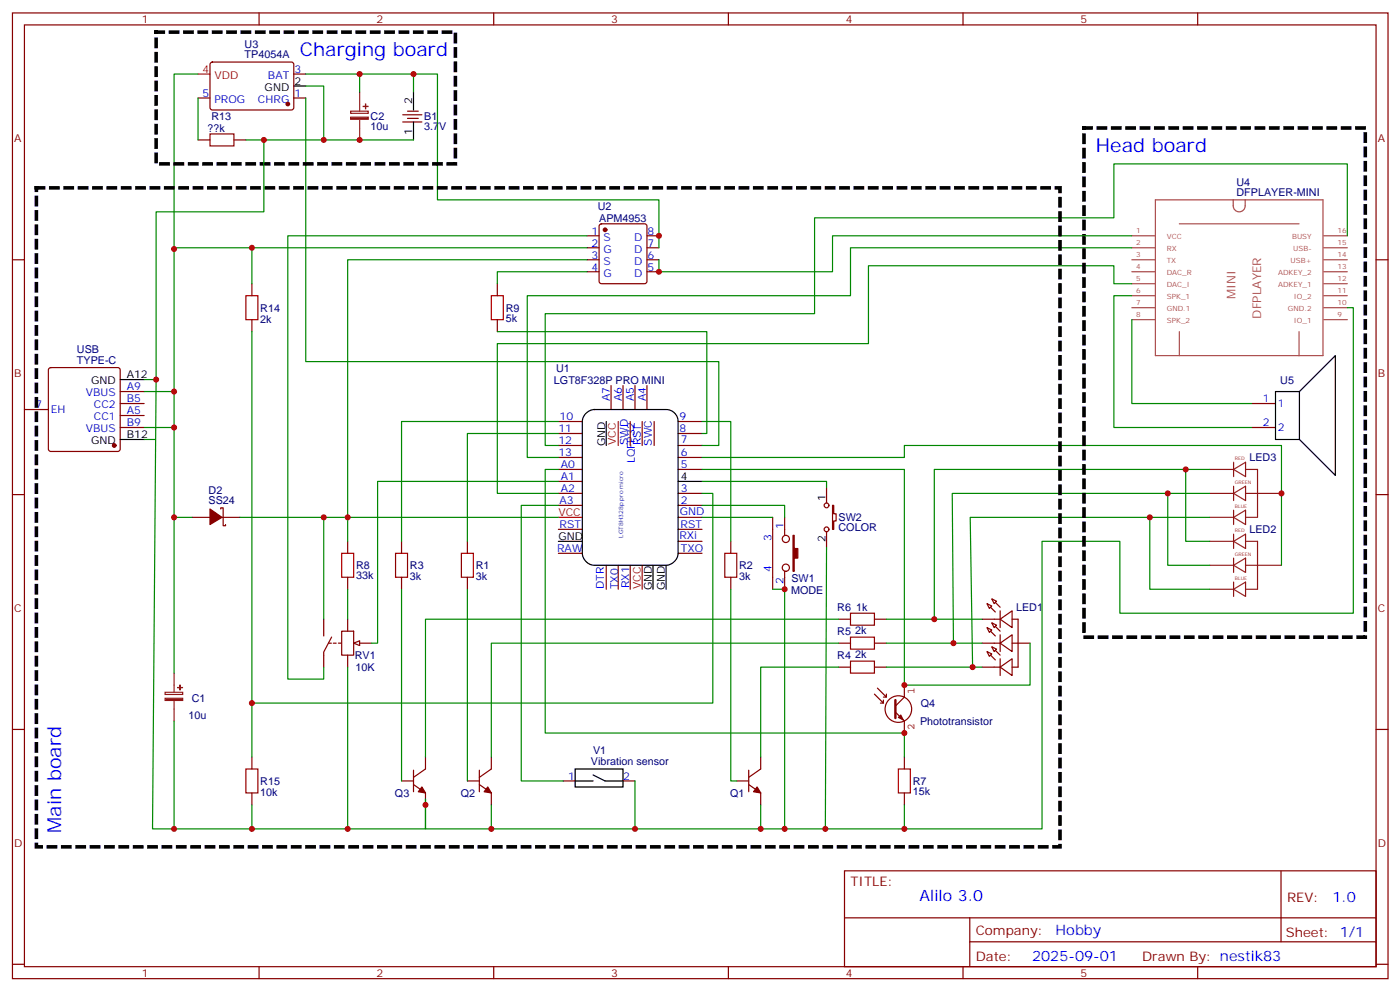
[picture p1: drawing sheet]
<svg xmlns="http://www.w3.org/2000/svg" width="413mm" height="292mm" viewBox="0 0 413 292" stroke-linecap="round" stroke-linejoin="round" font-family="sans-serif">
<g fill="none" stroke="#870000" stroke-width=".35">
<path d="M3.7 3.8h405.3v284.3h-405.3zM7.2 7.3h398.3v277.3h-398.3zM76.3 3.8v3.5M145.5 3.8v3.5M214.6 3.8v3.5M283.8 3.8v3.5M352.9 3.8v3.5M3.7 76.5h3.5M173 76.5h3.5M173 69.4h3.5M173 73h3.5M176.8 66.1l.4-.2h12.7l.5 .2 .2 .5v16.2l-.2 .5-.5 .2h-12.7l-.5-.2-.2-.5v-16.2z"/>
<path d="M190.6 76.5h3.6M190.6 69.4h3.6M190.6 73h3.6M405.5 76.5h3.5M173 80h3.5M190.6 80h3.6M180.1 113.5v7.1M183.6 113.5v7.1M187.1 113.5v7.1M190.6 113.5v7.1M164.5 124.1h7.1M164.5 127.6h7.1"/>
<path d="M164.5 138.2h7.1M164.5 134.7h7.1M164.5 131.2h7.1M185.7 124.1v7.1M189.2 124.1v7.1M192.8 124.1v7.1M199.8 124.1h7.1M199.8 127.6h7.1M199.8 138.2h7.1M199.8 134.7h7.1M199.8 131.2h7.1M3.7 145.6h3.5"/>
<path d="M164.5 155.9h7.1M164.5 148.8h7.1M164.5 145.3h7.1M164.5 141.7h7.1M199.8 159.4h7.1M199.8 155.9h7.1M199.8 152.3h7.1M199.8 148.8h7.1M199.8 145.3h7.1M405.5 145.6h3.5M164.5 162.9h7.1M178.6 166.4v7.1"/>
<path d="M182.2 166.4v7.1M185.7 166.4v7.1M199.8 162.9h7.1M290.8 177.7l1.4 .7-.7 .7zM292.2 176.3l1.5 .7-.8 .7zM294.7 179.8v5M100.7 185.8h3.5v7.1h-3.5zM102.4 182.3v3.5M102.4 192.9v3.5M106 189.4h3.5M289.4 182.3h5.3M289.4 189.4h5.3"/>
<path d="M289.4 196.4h5.3M290.8 184.8l1.4 .7-.7 .7zM290.8 191.8l1.4 .7-.7 .8zM292.2 183.4l1.5 .7-.8 .7zM292.2 190.4l1.5 .7-.8 .7zM294.7 182.3l3.5-2.5v5zM294.7 189.4l3.5-2.5v4.9zM294.7 196.4l3.5-2.4v4.9zM294.7 186.9v4.9M294.7 194v4.9M298.2 182.3h1.8v14.1h-1.8M298.2 189.4h5.3"/>
<path d="M3.7 214.8h3.5M405.5 214.8h3.5M248.8 256.4h156.7v28.2h-156.7zM377.5 256.4v20.9M248.9 270.2h156.5M285.8 277.3h119.6M285.8 270.2v14.2M3.7 283.9h3.5M76.3 284.6v3.5M145.5 284.6v3.5M214.6 284.6v3.5M283.8 284.6v3.5"/>
<path d="M352.9 284.6v3.5M405.5 283.9h3.5"/>
</g>
<path d="M182.2 124.1v7.1M164.5 152.3h7.1M189.2 166.4v7.1" fill="none" stroke="#f00" stroke-width=".35"/>
<path d="M172.8 121.6a3.6 3.6 0 0 1 2.3-1h21.2a3.5 3.5 0 0 1 3.5 3.5v38.8a3.8 3.8 0 0 1-3.5 3.5h-21.2a3.8 3.8 0 0 1-3.5-3.5v-38.8a3.5 3.5 0 0 1 1.2-2.5zM178.6 124.1v7.1M164.5 159.4h7.1M199.8 141.7h7.1M192.4 166.4v7.1M196.3 166.4v7.1" fill="none" stroke="#000" stroke-width=".35"/>
<g fill="none" stroke="#8c2424" stroke-width=".35">
<path d="M356.4 138.2h7.1M363.5 138.2l3.5-2.1v4.2zM363.5 136.1v4.2M367 138.2h3.6v14.1h-3.6M356.4 145.3h7.1M356.4 152.3h7.1M356.4 159.4h7.1M363.5 145.3l3.5-2.1v4.2zM363.5 152.3l3.5-2.1v4.2zM363.5 159.4l3.5-2.1v4.2zM363.5 143.2v4.2M363.5 150.2v4.2"/>
<path d="M363.5 157.3v4.2M367 145.3h10.6M367 159.4h3.6v14.1h-3.6M356.4 166.4h7.1M356.4 173.5h7.1M363.5 166.4l3.5-2.1v4.3zM363.5 173.5l3.5-2.1v4.2zM363.5 164.3v4.3M363.5 171.4v4.2M367 166.4h10.6"/>
</g>
<g fill="#870000" stroke="#870000" stroke-width=".35">
<path d="M293.3 177.4l1.4 1.4z"/>
<path d="M291.9 178.8l1.4 1.4z"/>
<path d="M291.9 185.8l1.4 1.5z"/>
<path d="M293.3 184.4l1.4 1.4z"/>
<path d="M291.9 192.9l1.4 1.4z"/>
<path d="M293.3 191.5l1.4 1.4z"/>
<circle cx="178.3" cy="67.7" r=".53"/>
</g>
<g fill="none" stroke="#a64a4a" stroke-width=".35">
<path d="M340.5 58.8h49.3v45.9h-49.3zM363.4 58.8a3.2 3.2 0 0 0 .5 3.1 1.76 1.76 0 0 0 1.9 .3 1.76 1.76 0 0 0 1.1-1.6v-1.8M333.5 69.4h7M333.5 73h7M333.5 76.5h7M347.5 65.9h35.3M390.1 69.4h6.9M390.1 73h6.9M390.1 76.5h6.9M333.5 80h7M333.5 83.5h7M333.5 87.1h7"/>
<path d="M333.5 90.6h7M333.5 94.1h7M347.5 97.6v7.1M382.8 97.6v7.1M390.1 80h6.9M390.1 83.5h6.9M390.1 87.1h6.9M390.1 90.6h6.9M390.1 94.1h6.9"/>
</g>
<path d="M265.4 210.5l.7 1.4-1.4-.7z" fill="#850000" stroke="#850000" stroke-width=".35"/>
<path d="M257.7 204.4l2.6 2.6v-.9M258.6 202.6l2.6 2.6v-.8M259.4 207h.9M260.3 205.2h.9M263.8 209.7l2.7 2.6v3.5M266.5 201.7v3.5l-2.7 2.7M268.6 208.8a3.9 3.9 0 0 0-5.6-3.6 3.9 3.9 0 0 0-.7 6.6 3.9 3.9 0 0 0 6.2-2.1l.1-.8" fill="none" stroke="#850000" stroke-width=".35"/>
<path d="M263.8 206.1v5.3" fill="none" stroke="#850000" stroke-width=".71"/>
<path d="M104.2 189.4l1.8-.7v1.4z" fill="#f0f0f0" stroke="#870000" stroke-width=".35"/>
<g fill="none" stroke="#870000" stroke-width=".35">
<path d="M62.1 18.5l.5-.2h23.5l.5 .7-.1 13-.6 .4-23.6-.1-.4-.6v-12.7zM58.3 28.9h3.6M86.6 28.9h3.5M86.6 21.8h3.5M118.7 35.9h5.6M118.7 33.8h5.6M120.1 34.9h3.2M120.1 32.7h3.2M58.3 41.2h3.6M68.9 41.2h3.6M74.2 83.5v3.6M74.2 94.1v3.5"/>
<path d="M146.5 83.5v3.6M146.5 94.1v3.5M14.5 108.4l.5-.2h19.7l.5 .2 .2 .5v23.3l-.2 .5-.5 .2h-19.7l-.5-.2-.2-.5v-23.3zM35.4 118.8h7.1M35.4 115.3h7.1M368.8 118.8h7M7.2 120.6h7.1M35.4 125.9h7.1M35.4 122.3h7.1M368.8 125.9h7M56.6 152.3h5.3M65.1 149.9v-.4h.7v5.3h.7v-.4"/>
<path d="M65.4 152.3h5.3M102.4 159.4v3.5M118.3 159.4v3.5M137.7 159.4v3.5M215.3 159.4v3.5M227.7 152.3v21.2M231.2 152.3v5.3M243.6 143.5v4.6M243.6 156.6v4.5M245.3 148.8h.4v2.5h.7v2.1h-.7v2.5h-.4zM102.4 170v3.5M118.3 170v3.5"/>
<path d="M137.7 170v3.5M215.3 170v3.5M231.2 168.2v5.3M95.4 182.3v5M96.8 189.4h.8M97.7 187.6l-2.3 4.4v4.4M98.2 189.4h.9M99.7 189.4h.9M247.1 196.4h3.5M247.1 189.4h3.5M247.1 182.3h3.5M257.7 196.4h3.5"/>
<path d="M257.7 189.4h3.5M257.7 182.3h3.5M74.2 222.9v3.5M74.2 233.5v3.5M118.3 229.9h3.5M121.8 226.8v6.3M121.8 231l3.6 2.5v3.5M125.4 222.9v3.5l-3.6 2.5M137.7 229.9h3.6M141.3 226.8v6.3M141.3 231l3.5 2.5v3.5M144.8 222.9v3.5l-3.5 2.5"/>
<path d="M165.9 229.9h3.6M183.6 229.9h3.5M217.1 229.9h3.5M220.6 226.8v6.3M220.6 231l3.6 2.5v3.5M224.2 222.9v3.5l-3.6 2.5M266.5 222.9v3.5M266.5 233.5v3.5"/>
<circle cx="231.6" cy="158.7" r="1.06"/>
<circle cx="243.6" cy="155.9" r=".71"/>
<circle cx="243.6" cy="148.8" r=".71"/>
<circle cx="231.6" cy="167.1" r="1.06"/>
</g>
<path d="M61.9 39.4h7v3.6h-7zM72.5 87.1h3.5v7h-3.5zM144.8 87.1h3.5v7h-3.5zM100.7 162.9h3.5v7.1h-3.5zM116.6 162.9h3.5v7.1h-3.5zM136 162.9h3.5v7.1h-3.5zM213.6 162.9h3.5v7.1h-3.5zM250.6 194.7h7.1v3.5h-7.1zM250.6 187.6h7.1v3.5h-7.1zM250.6 180.6h7.1v3.5h-7.1zM72.5 226.4h3.5v7.1h-3.5zM264.7 226.4h3.6v7.1h-3.6z" fill="none" stroke="#a10000" stroke-width=".35"/>
<g fill="#870000" stroke="#870000" stroke-width=".35">
<path d="M223.1 231.7l1.1 1.8-2.2-.4z"/>
<path d="M143.7 231.7l1.1 1.8-2.1-.4z"/>
<path d="M124.3 231.7l1.1 1.8-2.1-.4z"/>
<path d="M233.7 157.6h.3v3.9h1.1v2.8h-1.1v3.9h-.3z"/>
<path d="M61.9 149.9l3.5 2.4-3.5 2.1z"/>
<circle cx="84.8" cy="30.6" r=".53"/>
<circle cx="33.7" cy="131.2" r=".53"/>
</g>
<g fill="none" stroke="#008700" stroke-width=".35">
<path d="M58.3 21.8h-7v93.5M58.3 28.9v12.3M90.1 28.9v77.6h121.7v24.7h-4.9M90.1 21.8h38.8v37h65.3v14.2M90.1 25.3h5.3v15.9h-22.9M106 21.8v5.3M121.8 21.8v5.3M77.8 41.2v21.2h-31.8v49.4M95.4 41.2h26.4M74.2 73v10.5M173 73h-121.7v.3M173 76.5h-70.6v82.9"/>
<path d="M173 69.4h-88.2v130.6h10.6v-3.6M333.5 73h-82.9v14.1h-95.2v47.6h9.1M333.5 69.4h-88.2v10.6h-51.1v-3.5M397 69.4v-21.1h-68.8v15.8h-88.2v28.3h-79.3v38.8h3.8M74.2 97.6v125.3M146.5 97.6h61.8v30h-1.4M173 80h-26.5v3.5M333.5 83.5h-5.3v-5.3h-72.3v23h-109.4v44.1h18M333.5 94.1v24.7h35.3M333.5 87.1h-5.3v38.8h40.6M397 90.6h1.8v90h-68.8v-21.2h-22.9v84.7h-82.9M42.5 115.3h8.8v10.6h-8.8"/>
<path d="M42.5 111.8h3.5l-1.1 132.3h57.5M42.5 129.4h3.1M51.3 125.9v26.4h5.3M164.5 124.1h-46.2v35.3M164.5 127.6h-26.8v31.8M164.5 138.2h-3.8v77.6h105.8v7.1M206.9 124.1h8.4v35.3M206.9 134.7h59.6v-3.5h111.1v35.2M206.9 138.2h59.6v63.5h37v-12.3M349.4 138.2v21.2h7M356.4 138.2h-81.1v44.1h14.1M51.3 152.3v45.9"/>
<path d="M70.7 152.3h93.8M95.4 152.3v30M164.5 148.8h-10.9v81.1h12.3M164.5 141.7h-53.2v47.7h-1.8M206.9 148.8h24.3v3.5M206.9 141.7h36.7v1.8M206.9 145.3h3.1v61.7h-135.8M206.9 152.3h20.8M338.8 152.3v21.2h17.6M344.1 145.3v21.1h12.3M356.4 145.3h-75.8l.4 44.1M356.4 152.3h-70.5l.7 44.1"/>
<path d="M102.4 173.5v8.8M118.3 173.5v56.4M137.7 173.5v56.4M215.3 173.5v56.4h1.8M227.7 173.5h3.5v70.6M243.6 161.1l-.4 83M102.4 196.4v47.7h23v-8.9M247.1 196.4h-22.9v26.5M247.1 189.4h-102.3v33.5M247.1 182.3h-121.7v40.6M261.2 182.3h14.1M261.2 196.4h28.2"/>
<path d="M261.2 189.4h28.2M51.3 212.3v31.8M74.2 237v7.1M125.4 237v7.1h19.4v-7.1M187.1 229.9v14.2M224.2 237v7.1h-79.4M266.5 237v7.1"/>
</g>
<path d="M86.6 25.3h3.5M121.8 27.1v5.3M121.8 35.9v5.3M35.4 111.8h7.1M375.8 115.3h7.1v14.1h-7.1zM382.9 115.3l10.6-10.6v35.3l-10.6-10.6M35.4 129.4h7.1M169.5 226.4h14.1v5.3h-14.1zM169.5 229.9h5.3M174.8 228.2l3.5 1.7h5.3" fill="none" stroke="#000" stroke-width=".35"/>
<path d="M58.3 21.8h3.6" fill="none" stroke="#f00" stroke-width=".35"/>
<path d="M103.3 32.7h5.2v.7h-5.2zM106 27.1v5.6M106 35.2v6M51.3 198.2v5.6M48.6 203.8h5.2v.7h-5.2zM51.3 206.3v6" fill="none" stroke="#8c2424" stroke-width=".35"/>
<g fill="#8c2424" stroke="#8c2424" stroke-width=".35">
<path d="M48.6 205.6h5.2v.6h-5.2z"/>
<path d="M52.4 202.4l1.4 .1z"/>
<path d="M53 201.7l.1 1.4z"/>
<path d="M103.3 34.5h5.2v.6h-5.2z"/>
<path d="M107 31.3l1.4 .1z"/>
<path d="M107.7 30.6v1.4z"/>
</g>
<path d="M46 9.5h88.2v38.8h-88.2zM319.4 37.7h82.9v149.9h-82.9zM10.7 55.3h301.6v194h-301.6z" fill="none" stroke="#000" stroke-width="1.1" stroke-dasharray="2.1 2.1"/>
<g fill="#c00">
<circle cx="144.8" cy="244.1" r=".88"/>
<circle cx="377.6" cy="145.3" r=".88"/>
<circle cx="243.2" cy="244.1" r=".88"/>
<circle cx="125.4" cy="237" r=".88"/>
<circle cx="187.1" cy="244.1" r=".88"/>
<circle cx="102.4" cy="244.1" r=".88"/>
<circle cx="349.4" cy="138.2" r=".88"/>
<circle cx="344.1" cy="145.3" r=".88"/>
<circle cx="338.8" cy="152.3" r=".88"/>
<circle cx="51.3" cy="125.9" r=".88"/>
<circle cx="51.3" cy="152.3" r=".88"/>
<circle cx="51.3" cy="244.1" r=".88"/>
<circle cx="194.2" cy="80" r=".88"/>
<circle cx="51.3" cy="115.3" r=".88"/>
<circle cx="194.2" cy="69.4" r=".88"/>
<circle cx="51.3" cy="73.3" r=".88"/>
<circle cx="102.4" cy="152.3" r=".88"/>
<circle cx="95.4" cy="152.3" r=".88"/>
<circle cx="224.2" cy="244.1" r=".88"/>
<circle cx="231.2" cy="244.1" r=".88"/>
<circle cx="231.2" cy="173.5" r=".88"/>
<circle cx="46" cy="111.8" r=".88"/>
<circle cx="77.8" cy="41.2" r=".88"/>
<circle cx="286.6" cy="196.4" r=".88"/>
<circle cx="281" cy="189.4" r=".88"/>
<circle cx="275.3" cy="182.3" r=".88"/>
<circle cx="266.5" cy="215.8" r=".88"/>
<circle cx="266.5" cy="201.7" r=".88"/>
<circle cx="95.4" cy="41.2" r=".88"/>
<circle cx="106" cy="41.2" r=".88"/>
<circle cx="106" cy="21.8" r=".88"/>
<circle cx="121.8" cy="21.8" r=".88"/>
<circle cx="266.5" cy="244.1" r=".88"/>
<circle cx="74.2" cy="244.1" r=".88"/>
<circle cx="74.2" cy="207" r=".88"/>
<circle cx="74.2" cy="73" r=".88"/>
</g>
<g font-size="5.6" fill="#00f">
<text x="88.3" y="16.5">Charging board</text>
<text x="322.9" y="44.7">Head board</text>
<text x="18" y="245.3" transform="rotate(-90 18 245.3)">Main board</text>
</g>
<text font-size="4.6" fill="#00f" x="270.9" y="265.4">Alilo 3.0</text>
<g font-size="4.2" fill="#00f">
<text x="392.6" y="265.7">1.0</text>
<text x="311" y="275.2">Hobby</text>
<text x="304.1" y="283">2025-09-01</text>
</g>
<g font-size="3.9" fill="#800">
<text x="250.6" y="261">TITLE:</text>
<text x="379.2" y="265.7">REV:</text>
<text x="287.5" y="275.2">Company:</text>
<text x="378.9" y="275.8">Sheet: 1/1</text>
<text x="287.5" y="282.9">Date:</text>
<text x="336.6" y="282.9">Drawn By: nestik83</text>
</g>
<g font-size="3.5" fill="#a54b4b">
<text x="364.1" y="88.1" transform="rotate(-90 364.1 88.1)">MINI</text>
<text x="371.6" y="93.8" transform="rotate(-90 371.6 93.8)">DFPLAYER</text>
</g>
<g font-size="3.2" fill="#800">
<text x="41.8" y="6.8">1</text>
<text x="110.9" y="6.8">2</text>
<text x="180.1" y="6.8">3</text>
<text x="249.2" y="6.8">4</text>
<text x="318.3" y="6.8">5</text>
<text x="4.2" y="41.9">A</text>
<text x="406" y="41.9">A</text>
<text x="4.2" y="111.1">B</text>
<text x="406" y="111.1">B</text>
<text x="4.2" y="180.2">C</text>
<text x="406" y="180.2">C</text>
<text x="4.2" y="249.3">D</text>
<text x="406" y="249.3">D</text>
<text x="41.8" y="287.6">1</text>
<text x="110.9" y="287.6">2</text>
<text x="180.1" y="287.6">3</text>
<text x="249.2" y="287.6">4</text>
<text x="318.3" y="287.6">5</text>
</g>
<g font-size="3.2" fill="#000080">
<text x="72.1" y="17.2">TP4054A</text>
<text x="72.1" y="14.3">U3</text>
<text x="62.3" y="35.5">R13</text>
<text x="109.2" y="35.3">C2</text>
<text x="125" y="35.3">B1</text>
<text x="61.2" y="39">??k</text>
<text x="109.2" y="38.3">10u</text>
<text x="125" y="38.3">3.7V</text>
<text x="364.3" y="57.8">DFPLAYER-MINI</text>
<text x="364.3" y="54.8">U4</text>
<text x="176.2" y="61.8">U2</text>
<text x="176.6" y="65.3">APM4953</text>
<text x="76.7" y="95">2k</text>
<text x="76.7" y="91.9">R14</text>
<text x="149" y="95">5k</text>
<text x="149" y="91.7">R9</text>
<text x="22.7" y="107.2">TYPE-C</text>
<text x="22.7" y="104.1">USB</text>
<text x="163.2" y="112.9">LGT8F328P PRO MINI</text>
<text x="163.8" y="109.4">U1</text>
<text x="377.2" y="112.9">U5</text>
<text x="368.2" y="135.9">LED3</text>
<text x="61.5" y="148.4">SS24</text>
<text x="61.5" y="145.3">D2</text>
<text x="247.1" y="153.5">SW2</text>
<text x="247.1" y="156.4">COLOR</text>
<text x="368.2" y="157">LED2</text>
<text x="104.9" y="167.6">R8</text>
<text x="120.8" y="167.5">R3</text>
<text x="140.2" y="167.5">R1</text>
<text x="217.8" y="167.5">R2</text>
<text x="104.9" y="170.6">33k</text>
<text x="120.8" y="170.7">3k</text>
<text x="140.2" y="170.7">3k</text>
<text x="217.8" y="170.7">3k</text>
<text x="233.2" y="171.3">SW1</text>
<text x="233.1" y="174.8">MODE</text>
<text x="246.7" y="180">R6</text>
<text x="252.3" y="180">1k</text>
<text x="299.4" y="180">LED1</text>
<text x="246.7" y="187">R5</text>
<text x="252" y="186.5">2k</text>
<text x="104.6" y="194.1">RV1</text>
<text x="104.7" y="197.6">10K</text>
<text x="246.7" y="194.1">R4</text>
<text x="252" y="193.6">2k</text>
<text x="56.5" y="206.6">C1</text>
<text x="271.3" y="208.2">Q4</text>
<text x="55.5" y="211.8">10u</text>
<text x="271.1" y="213.5">Phototransistor</text>
<text x="174.1" y="225.3">Vibration sensor</text>
<text x="174.8" y="222.1">V1</text>
<text x="76.7" y="231.2">R15</text>
<text x="269" y="231.1">R7</text>
<text x="76.7" y="234.4">10k</text>
<text x="116.4" y="234.8">Q3</text>
<text x="135.8" y="234.8">Q2</text>
<text x="215.2" y="234.8">Q1</text>
<text x="269" y="234.1">15k</text>
</g>
<g font-size="3.2" fill="#f00">
<text x="59.7" y="21.4">4</text>
<text x="63.2" y="23.2">VDD</text>
<text x="181.5" y="131.1" transform="rotate(-90 181.5 131.1)">VCC</text>
<text x="164.5" y="152">VCC</text>
<text x="188.9" y="173.5" transform="rotate(-90 188.9 173.5)">VCC</text>
</g>
<g font-size="3.2" fill="#00f">
<text x="79" y="23.2">BAT</text>
<text x="86.7" y="21.4">3</text>
<text x="59.7" y="28.5">5</text>
<text x="86.7" y="28.5">1</text>
<text x="63.2" y="30.3">PROG</text>
<text x="76" y="30.3">CHRG</text>
<text x="174.3" y="69.1">1</text>
<text x="177.8" y="70.8">S</text>
<text x="186.9" y="70.8">D</text>
<text x="190.8" y="69.1">8</text>
<text x="174.3" y="72.6">2</text>
<text x="174.3" y="76.1">3</text>
<text x="177.8" y="74.4">G</text>
<text x="177.8" y="77.9">S</text>
<text x="186.9" y="77.9">D</text>
<text x="186.9" y="74.4">D</text>
<text x="190.8" y="76.1">6</text>
<text x="190.8" y="72.6">7</text>
<text x="174.3" y="79.7">4</text>
<text x="177.8" y="81.4">G</text>
<text x="186.9" y="81.4">D</text>
<text x="190.8" y="79.7">5</text>
<text x="25.3" y="116.7">VBUS</text>
<text x="37.4" y="118.5">B5</text>
<text x="37.4" y="114.9">A9</text>
<text x="179.7" y="118.1" transform="rotate(-90 179.7 118.1)">A7</text>
<text x="183.2" y="118.1" transform="rotate(-90 183.2 118.1)">A6</text>
<text x="186.8" y="118.1" transform="rotate(-90 186.8 118.1)">A5</text>
<text x="190.3" y="118.1" transform="rotate(-90 190.3 118.1)">A4</text>
<text x="372.1" y="118.5">1</text>
<text x="376.6" y="119.9">1</text>
<text x="10.5" y="120.2">7</text>
<text x="15" y="121.6">EH</text>
<text x="27.7" y="120.2">CC2</text>
<text x="27.7" y="123.8">CC1</text>
<text x="37.4" y="125.5">B9</text>
<text x="37.4" y="122">A5</text>
<text x="164.9" y="123.8">10</text>
<text x="200.3" y="123.8">9</text>
<text x="372.1" y="125.5">2</text>
<text x="25.3" y="127.3">VBUS</text>
<text x="164.5" y="130.8">12</text>
<text x="164.5" y="127.3">11</text>
<text x="185" y="131.2" transform="rotate(-90 185 131.2)">SWD</text>
<text x="188.9" y="131.1" transform="rotate(-90 188.9 131.1)">RST</text>
<text x="192.1" y="131.3" transform="rotate(-90 192.1 131.3)">SWC</text>
<text x="200.3" y="127.3">8</text>
<text x="200.6" y="130.5">7</text>
<text x="376.6" y="126.9">2</text>
<text x="164.5" y="134.3">13</text>
<text x="165.2" y="137.9">A0</text>
<text x="187.1" y="136.5" transform="rotate(-90 187.1 136.5)">LQFP32</text>
<text x="200.6" y="137.9">5</text>
<text x="200.6" y="134.3">6</text>
<text x="165.2" y="141.4">A1</text>
<text x="164.9" y="148.4">A3</text>
<text x="165.2" y="144.9">A2</text>
<text x="200.6" y="148.4">2</text>
<text x="200.6" y="144.9">3</text>
<text x="164.9" y="155.5">RST</text>
<text x="200.3" y="151.6">GND</text>
<text x="200.5" y="155.5">RST</text>
<text x="230.9" y="155.9" transform="rotate(-90 230.9 155.9)">1</text>
<text x="200.2" y="158.7">RXi</text>
<text x="227.3" y="159.4" transform="rotate(-90 227.3 159.4)">3</text>
<text x="164.2" y="162.6">RAW</text>
<text x="200.6" y="162.6">TXO</text>
<text x="177.9" y="173.5" transform="rotate(-90 177.9 173.5)">DTR</text>
<text x="182.2" y="173.5" transform="rotate(-90 182.2 173.5)">TX0</text>
<text x="185.3" y="173.1" transform="rotate(-90 185.3 173.1)">RX1</text>
<text x="227.3" y="168.5" transform="rotate(-90 227.3 168.5)">4</text>
<text x="230.9" y="172" transform="rotate(-90 230.9 172)">2</text>
<text x="167.5" y="229.6">1</text>
<text x="183.6" y="229.6">2</text>
</g>
<g font-size="3.2">
<text x="78" y="26.7">GND</text>
<text x="86.7" y="25">2</text>
<text x="121.5" y="30.6" transform="rotate(-90 121.5 30.6)">2</text>
<text x="121.5" y="39.7" transform="rotate(-90 121.5 39.7)">1</text>
<text x="26.8" y="113.2">GND</text>
<text x="37.4" y="111.4">A12</text>
<text x="26.8" y="130.8">GND</text>
<text x="37.4" y="129">B12</text>
<text x="178.3" y="131.4" transform="rotate(-90 178.3 131.4)">GND</text>
<text x="200.6" y="141.4">4</text>
<text x="243.2" y="147.4" transform="rotate(-90 243.2 147.4)">1</text>
<text x="164.5" y="159">GND</text>
<text x="243.2" y="159.6" transform="rotate(-90 243.2 159.6)">2</text>
<text x="192.1" y="173.8" transform="rotate(-90 192.1 173.8)">GND</text>
<text x="195.9" y="173.8" transform="rotate(-90 195.9 173.8)">GND</text>
</g>
<g font-size="3.2" fill="#840000">
<text x="269.5" y="204.4" transform="rotate(-90 269.5 204.4)">1</text>
<text x="269.5" y="215" transform="rotate(-90 269.5 215)">2</text>
</g>
<g font-size="2.1" fill="#a54b4b">
<text x="334.8" y="68.7">1</text>
<text x="343.8" y="70.5">VCC</text>
<text x="380.7" y="70.5">BUSY</text>
<text x="394.1" y="68.7">16</text>
<text x="334.8" y="72.3">2</text>
<text x="334.8" y="75.8">3</text>
<text x="343.8" y="74">RX</text>
<text x="343.8" y="77.5">TX</text>
<text x="380.3" y="77.5">USB+</text>
<text x="381.1" y="74">USB-</text>
<text x="394.1" y="75.8">14</text>
<text x="394.1" y="72.3">15</text>
<text x="334.8" y="79.3">4</text>
<text x="334.8" y="82.8">5</text>
<text x="343.8" y="81.1">DAC_R</text>
<text x="376.6" y="81.1">ADKEY_2</text>
<text x="394.1" y="82.8">12</text>
<text x="394.1" y="79.3">13</text>
<text x="334.8" y="86.4">6</text>
<text x="334.8" y="89.9">7</text>
<text x="343.8" y="84.6">DAC_I</text>
<text x="343.8" y="88.1">SPK_1</text>
<text x="376.6" y="84.6">ADKEY_1</text>
<text x="381.2" y="88.1">IO_2</text>
<text x="394.1" y="89.9">10</text>
<text x="394.1" y="86.4">11</text>
<text x="334.8" y="93.4">8</text>
<text x="343.8" y="91.6">GND.1</text>
<text x="343.8" y="95.2">SPK_2</text>
<text x="379.5" y="91.6">GND.2</text>
<text x="381.2" y="95.2">IO_1</text>
<text x="394.1" y="93.4">9</text>
</g>
<text font-size="1.8" fill="#00f" x="183.6" y="158.3" transform="rotate(-90 183.6 158.3)">LGT8H328p pro micro</text>
<g font-size="1.4" fill="#8d2323">
<text x="363.9" y="135.4">RED</text>
<text x="363.9" y="142.5">GREEN</text>
<text x="363.9" y="149.5">BLUE</text>
<text x="363.9" y="156.6">RED</text>
<text x="363.9" y="163.6">GREEN</text>
<text x="363.9" y="170.7">BLUE</text>
</g>
</svg>
